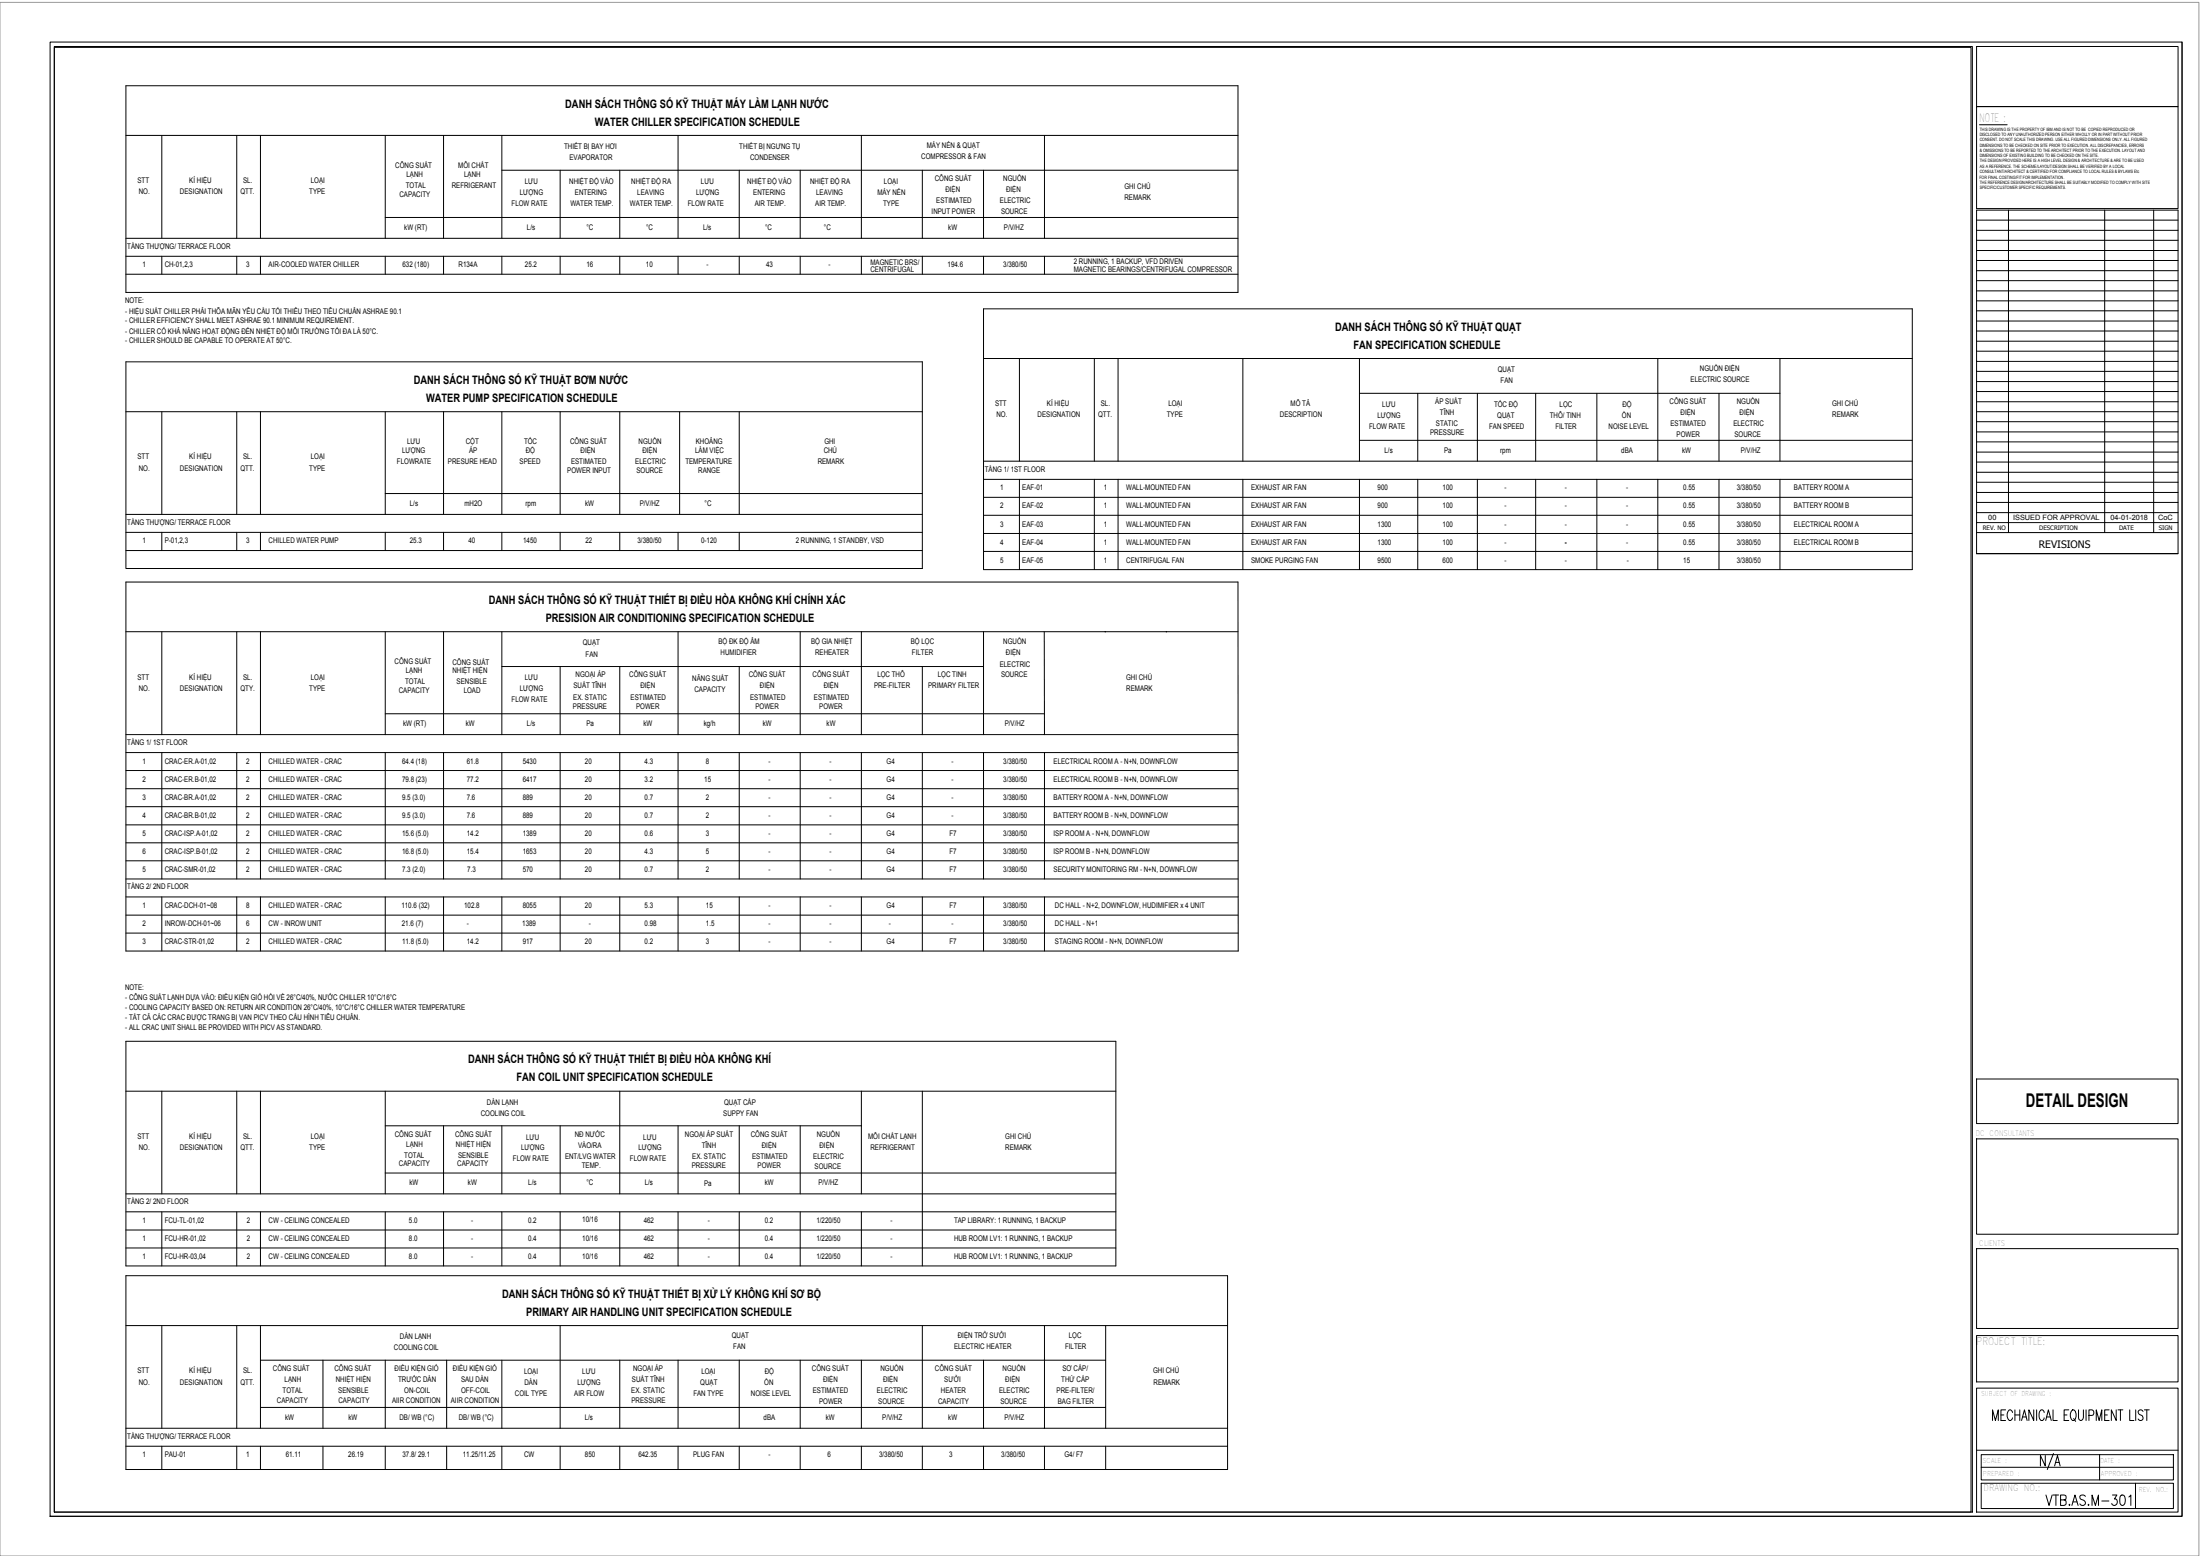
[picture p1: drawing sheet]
<svg xmlns="http://www.w3.org/2000/svg" width="420mm" height="297mm" viewBox="0 0 420 297" stroke-linecap="round" stroke-linejoin="round" font-family="sans-serif">
<!-- layer: MEP-M-Other -->
<g fill="none" stroke="#000" stroke-width=".19">
<path d="M24 16.4h212.4v39.4h-212.4zM24 25.9h212.4M30.9 25.9v19.6M45.2 25.9v19.6M49.7 25.9v19.6M73.6 25.9v19.6M84.7 25.9v19.6M95.8 25.9v19.6M95.8 32.5h140.6M107 32.5v13M118.4 32.5v13M129.5 25.9v19.6"/>
<path d="M141.2 32.5v13M152.8 32.5v13M164.5 25.9v19.6M176.1 32.5v13M187.8 32.5v13M199.5 25.9v19.6M24 45.5h212.4M24 48.9h212.4M24 52.4h212.4M30.9 48.9v3.5M45.2 48.9v3.5M49.7 48.9v3.5"/>
<path d="M73.6 48.9v3.5M73.6 41.5h162.8M84.7 48.9v3.5M95.8 48.9v3.5M107 48.9v3.5M118.4 48.9v3.5M129.5 48.9v3.5M141.2 48.9v3.5M152.8 48.9v3.5M164.5 48.9v3.5M176.1 48.9v3.5M187.8 48.9v3.5"/>
<path d="M187.8 59h177.4v49.7h-177.4zM199.5 48.9v3.5M24 69.1h152.1v39.4h-152.1zM24 78.6h152.1M30.9 78.6v19.6M45.2 78.6v19.6M49.7 78.6v19.6M73.6 78.6v19.6M84.7 78.6v19.6M95.8 78.6v19.6M107 78.6v19.6M118.4 78.6v19.6"/>
<path d="M129.8 78.6v19.6M141.2 78.6v19.6M187.8 68.4h177.4M194.7 68.4v19.6M209 68.4v19.6M213.5 68.4v19.6M237.4 68.4v19.6M259.6 75.1h80.3M259.6 68.4v19.6M270.8 75.1v12.9M282.2 75.1v12.9M293.3 75.1v12.9"/>
<path d="M305 75.1v12.9M316.6 68.4v19.6M328.3 75.1v12.9M339.9 68.4v19.6M24 98.2h152.1M73.6 94.2h102.5M187.8 88h177.4M187.8 91.5h177.4M187.8 94.9h177.4M187.8 98.4h177.4M194.7 91.5v17.2M209 91.5v17.2"/>
<path d="M213.5 91.5v17.2M237.4 91.5v17.2M259.6 84.1h105.6M259.6 91.5v17.2M270.8 91.5v17.2M282.2 91.5v17.2M293.3 91.5v17.2M305 91.5v17.2M316.6 91.5v17.2M328.3 91.5v17.2M339.9 91.5v17.2M24 111.1h212.4l.1 70.5h-212.5z"/>
<path d="M24 101.6h152.1M24 105.1h152.1M30.9 101.6v3.5M45.2 101.6v3.5M49.7 101.6v3.5M73.6 101.6v3.5M84.7 101.6v3.5M95.8 101.6v3.5M107 101.6v3.5M118.4 101.6v3.5M129.5 101.6v3.5M141.2 101.6v3.5"/>
<path d="M187.8 101.8h177.4M187.8 105.3h177.4M24 120.6h212.4M30.9 120.6v19.6M45.2 120.6v19.6M49.7 120.6v19.6M73.6 136.3h125.9M73.6 120.6v19.6M84.7 120.6v19.6M95.8 127.2h92M95.8 120.6v19.6M107 127.2v13"/>
<path d="M118.4 127.2v13M129.5 120.6v19.6M141.2 127.2v13M152.8 120.6v19.6M164.5 120.6v19.6M176.1 127.2v13M187.8 120.6v19.6M199.4 120.6l.1 19.6M24 140.2h212.4M24 143.7h212.4M24 147.1h212.4M24 150.6h212.4"/>
<path d="M24 154h212.4M24 157.5h212.4M30.9 143.7v24.1M45.2 143.7v24.1M49.7 143.7v24.1M73.6 143.7v24.1M84.7 143.7v24.1M95.8 143.7v24.1M107 143.7v24.1M118.4 143.7v24.1M129.5 143.7v24.1M141.2 143.7v24.1"/>
<path d="M152.8 143.7v24.1M164.5 143.7v24.1M176.1 143.7v24.1M187.8 143.7v24.1M199.5 143.7v24.1M24 164.3h212.4M24 160.9h212.4M24 167.8h212.4M24 171.2h212.4M24 178.1h212.5M24 174.7h212.4M30.9 171.2v10.4"/>
<path d="M45.2 171.2v10.4M49.7 171.2v10.4M73.6 171.2v10.4M84.7 171.2v10.4M95.8 171.2v10.4M107 171.2v10.4M118.4 171.2v10.4M129.5 171.2v10.4M141.2 171.2v10.4M152.8 171.2v10.4M164.5 171.2v10.4M176.1 171.2v10.4"/>
<path d="M187.8 171.2v10.4M199.5 171.2v10.4M24 198.8h189.1v42.9h-189.1zM24 208.3h189.1M30.9 208.3v19.6M45.2 208.3v19.6M49.7 208.3v19.6M73.6 208.3v19.6M73.6 214.9h90.9M84.7 214.9v13M95.8 214.9v13M107 214.9v13"/>
<path d="M118.4 208.3v19.6M129.5 214.9v13M141.2 214.9v13M152.8 214.9v13M164.5 208.3v19.6M176.1 208.3v33.4M24 227.9h189.1M24 231.3h189.1M24 234.8h189.1M24 238.2h189.1M30.9 231.3v10.4M45.2 231.3v10.4"/>
<path d="M49.7 231.3v10.4M73.6 231.3v10.4M73.6 223.9h139.5M84.7 231.3v10.4M95.8 231.3v10.4M107 231.3v10.4M118.4 231.3v10.4M129.5 231.3v10.4M141.2 231.3v10.4M152.8 231.3v10.4M164.5 231.3v10.4M24 243.5h210.4v37h-210.4z"/>
<path d="M24 253.1h210.4M30.9 253.1v19.6M45.2 253.1v19.6M49.7 253.1v19.6M49.7 259.7h161.5M61.7 259.7v13M73.6 259.7v13M85.3 259.7v13M95.8 259.7v13M107 253.1v19.6M118.4 259.7v13M129.5 259.7v13"/>
<path d="M141.2 259.7v13M152.8 259.7v13M164.5 259.7v13M176.1 253.1v19.6M187.8 259.7v13M199.5 253.1v19.6M211.2 253.1v19.6M24 272.7h210.4M24 276.1h210.4M30.9 276.1v4.4M45.2 276.1v4.4M49.7 276.1v4.4"/>
<path d="M49.7 268.7h161.5M61.7 276.1v4.4M73.6 276.1v4.4M85.3 276.1v4.4M95.8 276.1v4.4M107 276.1v4.4M118.4 276.1v4.4M129.5 276.1v4.4M141.2 276.1v4.4M152.8 276.1v4.4M164.5 276.1v4.4M176.1 276.1v4.4"/>
<path d="M187.8 276.1v4.4M199.5 276.1v4.4M211.2 276.1v4.4"/>
</g>
<!-- layer: NSN_Text -->
<g fill="none" stroke="#000" stroke-width=".19">
<path d="M380.5 271.2v-2.1l.6 2.1 .5-2.1v2.1M382.1 270.1h.6M383 269.1h-.9v2.1h.9M384.3 269.6a.47 .47 0 0 0-.7-.3 1.38 1.38 0 0 0 .2 1.9 .58 .58 0 0 0 .5-.5M384.8 270.1h.9M384.8 269.1v2.1M385.7 269.1v2.1M386.1 271.2l.5-2.1 .5 2.1M386.3 270.5h.6M388.4 269.1v2.1l-.9-2.1v2.1M389 269.1v2.1M390.4 269.6a.51 .51 0 0 0-.6-.5 1.48 1.48 0 0 0 0 2.1 .51 .51 0 0 0 .6-.5"/>
<path d="M390.6 277.9v2l-.9-2v2M390.7 271.2l.5-2.1 .6 2.1M390.9 270.5h.6M392.1 269.1v2.1h.8M392.2 277.5l-1.2 3M392.4 279.9l.5-2 .5 2M392.6 279.2h.7M394.2 270.1h.6M395.1 269.1h-.9v2.1h.9M395.8 269.1a.7 .7 0 0 1 .7 .8l-.1 .8a.47 .47 0 0 1-.7 .3 1.38 1.38 0 0 1 .1-1.9zM396 270.8l.4 .5M397 269.1v1.5a.51 .51 0 0 0 .5 .6l.3-.3 .1-.3v-1.5"/>
<path d="M398.4 269.1v2.1M398.9 270.2h.6a.57 .57 0 0 0 .4-.5 .57 .57 0 0 0-.4-.6h-.6v2.1M400.3 271.2v-2.1l.6 2.1 .5-2.1v2.1M402 270.1h.5M402.8 269.1h-.8v2.1h.8M404.2 269.1v2.1l-1-2.1v2.1M404.5 269.1h.9M405 269.1v2.1M406.7 269.1v2.1h.8M407.9 269.1v2.1M409.3 269.4a.48 .48 0 0 0-.8-.2 .48 .48 0 0 0 .1 .8l.6 .3 .1 .6a.5 .5 0 0 1-.5 .3 .5 .5 0 0 1-.5-.3M409.5 269.1h1"/>
<path d="M410 269.1v2.1M390.7 285.4l.6 2 .6-2M392.1 285.4h1M392.6 285.4v2M393.5 286.3l1-.1v-.6l-.3-.2h-.7v2h.7l.3-.2v-.7l-.3-.2M395.1 287.3h.2l-.1 .1zM395.7 287.4l.6-2 .6 2M395.9 286.7h.8M398.3 285.7a.55 .55 0 0 0-.7-.3 .55 .55 0 0 0-.3 .6l.8 .5a.53 .53 0 0 1-.1 .9 .53 .53 0 0 1-.8-.3M398.8 287.3h.1v.1zM399.5 287.4v-2l.7 2 .6-2v2M401.4 286.5h1.4"/>
<path d="M403.4 285.4h.9l-.5 .8a.58 .58 0 0 1 .5 .8 .58 .58 0 0 1-1 0M405 285.5l.4-.1a1.28 1.28 0 0 1 0 2h-.1a.91 .91 0 0 1-.5-1.2zM406.6 285.8l.4-.4v2"/>
</g>
<!-- layer: 0 -->
<path d="M10.4 9h366v279.7h-366z" fill="none" stroke="#000" stroke-width=".19"/>
<!-- layer: Xref_KT|hach -->
<path d="M0 .5h419.9v296.5h-419.9z" fill="none" stroke="#999" stroke-width=".19"/>
<!-- layer: Xref_KT|A-TITLE -->
<path d="M416.7 8v281.5h-407.1M416 101.6v4.1h-38.5v-4" fill="none" stroke="#000" stroke-width=".19"/>
<!-- layer: Xref_KT|G-IMPT -->
<g fill="none" stroke="#000" stroke-width=".19">
<path d="M9.6 8h407.1v281.5h-407.1zM10.4 8.9h366.3v279.8h-366.3zM377.5 8.9h38.5v11.4h-38.5zM377.5 20.3h38.5v19.5h-38.5zM378 23.8h5.3M377.5 105.7h38.5M377.5 217.4h38.5v18.2h-38.5zM377.5 206h38.5v8.5h-38.5zM377.5 238.4h38.5v15.2h-38.5zM377.5 255h38.5v8.8h-38.5zM377.5 265h38.5v23.7h-38.5zM377.5 276.8h38.5"/>
<path d="M378.4 277.7h36.7v4.8h-36.7zM401 277.7v4.8M378.4 283.2h36.7v4.8h-36.7zM378.4 280.1h36.7M407.8 283.2v4.8"/>
</g>
<!-- layer: Xref_KT|A-DETL-LLIN -->
<g fill="none" stroke="#000" stroke-width=".19">
<path d="M377.5 40.1h38.5v61.6h-38.5zM377.5 42h38.5M377.5 44h38.5M377.5 45.9h38.5M377.5 47.8h38.5M377.5 49.7h38.5M377.5 51.7h38.5M377.5 53.6h38.5M377.5 55.5h38.5M377.5 57.4h38.5M377.5 59.3h38.5M383.6 40.1v61.6"/>
<path d="M402 40.1v61.6M411.3 40.1v61.6M377.5 61.3h38.5M377.5 63.2h38.5M377.5 65.1h38.5M377.5 67h38.5M377.5 69h38.5M377.5 70.9h38.5M377.5 72.8h38.5M377.5 74.7h38.5M377.5 76.7h38.5M377.5 78.6h38.5"/>
<path d="M377.5 99.8h38.5M377.5 80.5h38.5M377.5 82.5h38.5M377.5 84.4h38.5M377.5 86.3h38.5M377.5 88.2h38.5M377.5 90.2h38.5M377.5 92.1h38.5M377.5 94h38.5M377.5 95.9h38.5M377.5 97.9h38.5"/>
</g>
<text font-size="3.6" x="386.9" y="211.3">DETAIL DESIGN</text>
<g font-size="2.2">
<text x="107.9" y="20.6">DANH SÁCH THÔNG SỐ KỸ THUẬT MÁY LÀM LẠNH NƯỚC</text>
<text x="378" y="23.3">NOTE :</text>
<text x="113.6" y="24">WATER CHILLER SPECIFICATION SCHEDULE</text>
<text x="255" y="63.1">DANH SÁCH THÔNG SỐ KỸ THUẬT QUẠT</text>
<text x="258.5" y="66.6">FAN SPECIFICATION SCHEDULE</text>
<text x="79" y="73.3">DANH SÁCH THÔNG SỐ KỸ THUẬT BƠM NƯỚC</text>
<text x="81.4" y="76.7">WATER PUMP SPECIFICATION SCHEDULE</text>
<text x="93.3" y="115.3">DANH SÁCH THÔNG SỐ KỸ THUẬT THIẾT BỊ ĐIỀU HÒA KHÔNG KHÍ CHÍNH XÁC</text>
<text x="104.2" y="118.8">PRESISION AIR CONDITIONING SPECIFICATION SCHEDULE</text>
<text x="89.4" y="203">DANH SÁCH THÔNG SỐ KỸ THUẬT THIẾT BỊ ĐIỀU HÒA KHÔNG KHÍ</text>
<text x="98.6" y="206.4">FAN COIL UNIT SPECIFICATION SCHEDULE</text>
<text x="95.9" y="247.8">DANH SÁCH THÔNG SỐ KỸ THUẬT THIẾT BỊ XỬ LÝ KHÔNG KHÍ SƠ BỘ</text>
<text x="100.5" y="251.2">PRIMARY AIR HANDLING UNIT SPECIFICATION SCHEDULE</text>
</g>
<g font-size="2">
<text x="389.4" y="104.5">REVISIONS</text>
<text x="377.5" y="256.7">PROJECT TITLE:</text>
</g>
<text font-size="1.7" x="378.8" y="284.6">DRAWING NO.:</text>
<g font-size="1.5">
<text x="107.7" y="28.5">THIẾT BỊ BAY HƠI</text>
<text x="141.2" y="28.5">THIẾT BỊ NGƯNG TỤ</text>
<text x="177" y="28.3">MÁY NÉN &amp; QUẠT</text>
<text x="26.2" y="35">STT</text>
<text x="36.2" y="35">KÍ HIỆU</text>
<text x="46.4" y="35">SL.</text>
<text x="59.4" y="35">LOẠI</text>
<text x="75.5" y="32">CÔNG SUẤT</text>
<text x="77.5" y="35.9">TOTAL</text>
<text x="77.6" y="33.8">LẠNH</text>
<text x="86.3" y="35.9">REFRIGERANT</text>
<text x="87.5" y="32.1">MÔI CHẤT</text>
<text x="88.6" y="33.8">LẠNH</text>
<text x="100.2" y="35.1">LƯU</text>
<text x="108.7" y="35.2">NHIỆT ĐỘ VÀO</text>
<text x="108.8" y="30.6">EVAPORATOR</text>
<text x="120.6" y="35.2">NHIỆT ĐỘ RA</text>
<text x="133.9" y="35.1">LƯU</text>
<text x="142.7" y="35.2">NHIỆT ĐỘ VÀO</text>
<text x="143.3" y="30.6">CONDENSER</text>
<text x="154.7" y="35.2">NHIỆT ĐỘ RA</text>
<text x="168.8" y="35.2">LOẠI</text>
<text x="175.9" y="30.4">COMPRESSOR &amp; FAN</text>
<text x="178.5" y="34.6">CÔNG SUẤT</text>
<text x="191.6" y="34.6">NGUỒN</text>
<text x="26.5" y="37.1">NO.</text>
<text x="34.4" y="37.1">DESIGNATION</text>
<text x="45.9" y="37.1">QTT.</text>
<text x="59.1" y="37.1">TYPE</text>
<text x="76.3" y="37.6">CAPACITY</text>
<text x="97.7" y="39.3">FLOW RATE</text>
<text x="99.3" y="37.2">LƯỢNG</text>
<text x="108.9" y="39.4">WATER TEMP.</text>
<text x="109.8" y="37.3">ENTERING</text>
<text x="120.3" y="39.4">WATER TEMP.</text>
<text x="121.7" y="37.3">LEAVING</text>
<text x="131.4" y="39.3">FLOW RATE</text>
<text x="132.9" y="37.2">LƯỢNG</text>
<text x="143.8" y="37.3">ENTERING</text>
<text x="144.1" y="39.4">AIR TEMP.</text>
<text x="155.7" y="39.4">AIR TEMP.</text>
<text x="155.9" y="37.3">LEAVING</text>
<text x="167.6" y="37.3">MÁY NÉN</text>
<text x="168.7" y="39.4">TYPE</text>
<text x="177.9" y="40.8">INPUT POWER</text>
<text x="178.8" y="38.8">ESTIMATED</text>
<text x="180.6" y="36.7">ĐIỆN</text>
<text x="191" y="38.8">ELECTRIC</text>
<text x="191.2" y="40.8">SOURCE</text>
<text x="192.2" y="36.7">ĐIỆN</text>
<text x="214.8" y="36">GHI CHÚ</text>
<text x="214.8" y="38.1">REMARK</text>
<text x="24.3" y="47.5">TẦNG THƯỢNG/ TERRACE FLOOR</text>
<text x="77.2" y="43.9">kW (RT)</text>
<text x="100.6" y="43.9">L/s</text>
<text x="112" y="43.9">°C</text>
<text x="123.4" y="43.9">°C</text>
<text x="134.3" y="43.9">L/s</text>
<text x="146.1" y="43.9">°C</text>
<text x="157.4" y="43.9">°C</text>
<text x="181.1" y="43.9">kW</text>
<text x="191.7" y="43.9">P/V/HZ</text>
<text x="27.2" y="51">1</text>
<text x="31.5" y="51">CH-01,2,3</text>
<text x="47" y="51">3</text>
<text x="51.3" y="51">AIR-COOLED WATER CHILLER</text>
<text x="76.9" y="51">632 (180)</text>
<text x="87.6" y="51">R134A</text>
<text x="100.2" y="51">25.2</text>
<text x="112" y="51">16</text>
<text x="123.4" y="51">10</text>
<text x="134.9" y="51">-</text>
<text x="146.3" y="51">43</text>
<text x="158.2" y="51">-</text>
<text x="166.2" y="50.6">MAGNETIC BRS/</text>
<text x="166.2" y="51.9">CENTRIFUGAL</text>
<text x="181" y="51">194.6</text>
<text x="191.6" y="51">3/380/50</text>
<text x="205.1" y="50.3">2 RUNNING, 1 BACKUP, VFD DRIVEN</text>
<text x="205.1" y="51.9">MAGNETIC BEARINGS/CENTRIFUGAL COMPRESSOR</text>
<text x="23.9" y="57.9">NOTE:</text>
<text x="23.9" y="60">- HIỆU SUẤT CHILLER PHẢI THÕA MÃN YÊU CẦU TỐI THIỂU THEO TIÊU CHUẨN ASHRAE 90.1</text>
<text x="23.9" y="61.8">- CHILLER EFFICIENCY SHALL MEET ASHRAE 90.1 MINIMUM REQUIREMENT.</text>
<text x="23.9" y="63.8">- CHILLER CÓ KHẢ NĂNG HOẠT ĐỘNG ĐẾN NHIỆT ĐỘ MÔI TRƯỜNG TỐI ĐA LÀ 50°C.</text>
<text x="23.9" y="65.6">- CHILLER SHOULD BE CAPABLE TO OPERATE AT 50°C.</text>
<text x="286" y="71">QUẠT</text>
<text x="324.7" y="70.8">NGUỒN ĐIỆN</text>
<text x="190" y="77.6">STT</text>
<text x="199.9" y="77.6">KÍ HIỆU</text>
<text x="210.2" y="77.6">SL.</text>
<text x="223.1" y="77.6">LOẠI</text>
<text x="246.5" y="77.6">MÔ TẢ</text>
<text x="264" y="77.7">LƯU</text>
<text x="274.1" y="77.2">ÁP SUẤT</text>
<text x="285.3" y="77.7">TỐC ĐỘ</text>
<text x="286.6" y="73.1">FAN</text>
<text x="297.9" y="77.7">LỌC</text>
<text x="309.8" y="77.7">ĐỘ</text>
<text x="318.9" y="77.2">CÔNG SUẤT</text>
<text x="322.9" y="72.9">ELECTRIC SOURCE</text>
<text x="331.7" y="77.2">NGUỒN</text>
<text x="349.9" y="77.6">GHI CHÚ</text>
<text x="190.3" y="79.7">NO.</text>
<text x="198.2" y="79.7">DESIGNATION</text>
<text x="209.7" y="79.7">QTT.</text>
<text x="222.8" y="79.7">TYPE</text>
<text x="244.4" y="79.7">DESCRIPTION</text>
<text x="261.5" y="81.9">FLOW RATE</text>
<text x="263.1" y="79.7">LƯỢNG</text>
<text x="273.1" y="83.1">PRESSURE</text>
<text x="274.2" y="81.4">STATIC</text>
<text x="275" y="79.3">TĨNH</text>
<text x="284.4" y="81.9">FAN SPEED</text>
<text x="286" y="79.7">QUẠT</text>
<text x="296" y="79.7">THÔ/ TINH</text>
<text x="297.1" y="81.9">FILTER</text>
<text x="307.2" y="81.9">NOISE LEVEL</text>
<text x="309.8" y="79.7">ỒN</text>
<text x="319" y="81.4">ESTIMATED</text>
<text x="320.2" y="83.4">POWER</text>
<text x="321" y="79.3">ĐIỆN</text>
<text x="331" y="81.4">ELECTRIC</text>
<text x="331.3" y="83.4">SOURCE</text>
<text x="332.2" y="79.3">ĐIỆN</text>
<text x="349.9" y="79.7">REMARK</text>
<text x="26.2" y="87.7">STT</text>
<text x="26.5" y="89.9">NO.</text>
<text x="34.4" y="89.9">DESIGNATION</text>
<text x="36.2" y="87.7">KÍ HIỆU</text>
<text x="45.9" y="89.9">QTT.</text>
<text x="46.4" y="87.7">SL.</text>
<text x="59.1" y="89.9">TYPE</text>
<text x="59.4" y="87.7">LOẠI</text>
<text x="75.8" y="88.6">FLOWRATE</text>
<text x="76.8" y="86.5">LƯỢNG</text>
<text x="77.8" y="84.7">LƯU</text>
<text x="85.6" y="88.6">PRESURE HEAD</text>
<text x="88.9" y="84.8">CỘT</text>
<text x="89.6" y="86.5">ÁP</text>
<text x="99.2" y="88.6">SPEED</text>
<text x="100.1" y="84.8">TỐC</text>
<text x="100.4" y="86.5">ĐỘ</text>
<text x="108.9" y="84.8">CÔNG SUẤT</text>
<text x="109.1" y="88.6">ESTIMATED</text>
<text x="110.9" y="86.5">ĐIỆN</text>
<text x="121.3" y="88.6">ELECTRIC</text>
<text x="122" y="84.8">NGUỒN</text>
<text x="122.7" y="86.5">ĐIỆN</text>
<text x="130.9" y="88.6">TEMPERATURE</text>
<text x="132.8" y="86.5">LÀM VIỆC</text>
<text x="132.9" y="84.8">KHOẢNG</text>
<text x="156.2" y="88.6">REMARK</text>
<text x="157.3" y="86.5">CHÚ</text>
<text x="157.4" y="84.8">GHI</text>
<text x="264.4" y="86.5">L/s</text>
<text x="275.8" y="86.5">Pa</text>
<text x="286.5" y="86.5">rpm</text>
<text x="309.6" y="86.5">dBA</text>
<text x="321.3" y="86.5">kW</text>
<text x="332.4" y="86.5">P/V/HZ</text>
<text x="108.3" y="90.2">POWER INPUT</text>
<text x="121.5" y="90.2">SOURCE</text>
<text x="133.3" y="90.2">RANGE</text>
<text x="188.1" y="90.1">TẦNG 1/ 1ST FLOOR</text>
<text x="191" y="93.6">1</text>
<text x="195.2" y="93.6">EAF-01</text>
<text x="210.8" y="93.6">1</text>
<text x="215.1" y="93.6">WALL-MOUNTED FAN</text>
<text x="238.9" y="93.6">EXHAUST AIR FAN</text>
<text x="263.1" y="93.6">900</text>
<text x="275.5" y="93.6">100</text>
<text x="287.4" y="93.6">-</text>
<text x="298.9" y="93.6">-</text>
<text x="310.6" y="93.6">-</text>
<text x="321.5" y="93.6">0.55</text>
<text x="331.7" y="93.6">3/380/50</text>
<text x="342.6" y="93.6">BATTERY ROOM A</text>
<text x="24.3" y="100.2">TẦNG THƯỢNG/ TERRACE FLOOR</text>
<text x="78.3" y="96.6">L/s</text>
<text x="88.7" y="96.6">mH2O</text>
<text x="100.4" y="96.6">rpm</text>
<text x="111.8" y="96.6">kW</text>
<text x="122.2" y="96.6">P/V/HZ</text>
<text x="134.6" y="96.6">°C</text>
<text x="191" y="97.1">2</text>
<text x="191" y="100.5">3</text>
<text x="195.2" y="97.1">EAF-02</text>
<text x="195.2" y="100.5">EAF-03</text>
<text x="210.8" y="97.1">1</text>
<text x="210.8" y="100.5">1</text>
<text x="215.1" y="97.1">WALL-MOUNTED FAN</text>
<text x="215.1" y="100.5">WALL-MOUNTED FAN</text>
<text x="238.9" y="97.1">EXHAUST AIR FAN</text>
<text x="238.9" y="100.5">EXHAUST AIR FAN</text>
<text x="263.1" y="100.5">1300</text>
<text x="263.1" y="97.1">900</text>
<text x="275.5" y="97.1">100</text>
<text x="275.5" y="100.5">100</text>
<text x="287.4" y="97.1">-</text>
<text x="287.4" y="100.5">-</text>
<text x="298.9" y="97.1">-</text>
<text x="298.9" y="100.5">-</text>
<text x="310.6" y="97.1">-</text>
<text x="310.6" y="100.5">-</text>
<text x="321.5" y="97.1">0.55</text>
<text x="321.5" y="100.5">0.55</text>
<text x="331.7" y="97.1">3/380/50</text>
<text x="331.7" y="100.5">3/380/50</text>
<text x="342.6" y="97.1">BATTERY ROOM B</text>
<text x="342.6" y="100.5">ELECTRICAL ROOM A</text>
<text x="27.2" y="103.7">1</text>
<text x="31.5" y="103.7">P-01,2,3</text>
<text x="47" y="103.7">3</text>
<text x="51.3" y="103.7">CHILLED WATER PUMP</text>
<text x="78.3" y="103.7">25.3</text>
<text x="89.5" y="103.7">40</text>
<text x="99.9" y="103.7">1450</text>
<text x="111.8" y="103.7">22</text>
<text x="121.8" y="103.7">3/380/50</text>
<text x="133.9" y="103.7">0-120</text>
<text x="152" y="103.7">2 RUNNING, 1 STANDBY, VSD</text>
<text x="191" y="107.4">5</text>
<text x="191" y="104">4</text>
<text x="195.2" y="107.4">EAF-05</text>
<text x="195.2" y="104">EAF-04</text>
<text x="210.8" y="107.4">1</text>
<text x="210.8" y="104">1</text>
<text x="215.1" y="107.4">CENTRIFUGAL FAN</text>
<text x="215.1" y="104">WALL-MOUNTED FAN</text>
<text x="238.9" y="107.4">SMOKE PURGING FAN</text>
<text x="238.9" y="104">EXHAUST AIR FAN</text>
<text x="263.1" y="107.4">9500</text>
<text x="263.1" y="104">1300</text>
<text x="275.5" y="107.4">600</text>
<text x="275.5" y="104">100</text>
<text x="287.4" y="107.4">-</text>
<text x="287.4" y="104">-</text>
<text x="298.9" y="104">-</text>
<text x="298.9" y="107.4">-</text>
<text x="310.6" y="104">-</text>
<text x="310.7" y="107.4">-</text>
<text x="321.5" y="107.4">15</text>
<text x="321.5" y="104">0.55</text>
<text x="331.7" y="107.4">3/380/50</text>
<text x="331.7" y="104">3/380/50</text>
<text x="342.6" y="104">ELECTRICAL ROOM B</text>
<text x="111.3" y="123.2">QUẠT</text>
<text x="111.8" y="125.3">FAN</text>
<text x="137.2" y="123">BỘ ĐK ĐỘ ẨM</text>
<text x="137.6" y="125.1">HUMIDIFIER</text>
<text x="154.9" y="123">BỘ GIA NHIỆT</text>
<text x="155.7" y="125.1">REHEATER</text>
<text x="173.9" y="123">BỘ LỌC</text>
<text x="174.2" y="125.1">FILTER</text>
<text x="191.6" y="123">NGUỒN</text>
<text x="192.1" y="125.1">ĐIỆN</text>
<text x="26.2" y="129.7">STT</text>
<text x="26.5" y="131.9">NO.</text>
<text x="34.4" y="131.9">DESIGNATION</text>
<text x="36.2" y="129.7">KÍ HIỆU</text>
<text x="45.9" y="131.9">QTY.</text>
<text x="46.4" y="129.7">SL.</text>
<text x="59.1" y="131.9">TYPE</text>
<text x="59.4" y="129.7">LOẠI</text>
<text x="75.4" y="126.8">CÔNG SUẤT</text>
<text x="77.4" y="130.7">TOTAL</text>
<text x="77.5" y="128.6">LẠNH</text>
<text x="86.4" y="128.6">NHIỆT HIỆN</text>
<text x="86.4" y="126.9">CÔNG SUẤT</text>
<text x="87.2" y="130.7">SENSIBLE</text>
<text x="99.3" y="131.9">LƯỢNG</text>
<text x="100.2" y="129.9">LƯU</text>
<text x="109.5" y="131.4">SUẤT TĨNH</text>
<text x="109.9" y="129.3">NGOẠI ÁP</text>
<text x="120.2" y="129.3">CÔNG SUẤT</text>
<text x="122.3" y="131.4">ĐIỆN</text>
<text x="132.2" y="129.9">NĂNG SUẤT</text>
<text x="143" y="129.3">CÔNG SUẤT</text>
<text x="145.1" y="131.4">ĐIỆN</text>
<text x="155.2" y="129.3">CÔNG SUẤT</text>
<text x="157.3" y="131.4">ĐIỆN</text>
<text x="166.9" y="131.4">PRE-FILTER</text>
<text x="167.6" y="129.3">LỌC THÔ</text>
<text x="177.2" y="131.4">PRIMARY FILTER</text>
<text x="179.1" y="129.3">LỌC TINH</text>
<text x="190.9" y="127.3">ELECTRIC</text>
<text x="191.2" y="129.3">SOURCE</text>
<text x="215.1" y="129.7">GHI CHÚ</text>
<text x="215.1" y="131.9">REMARK</text>
<text x="76.2" y="132.3">CAPACITY</text>
<text x="88.6" y="132.3">LOAD</text>
<text x="97.7" y="134">FLOW RATE</text>
<text x="109.4" y="135.3">PRESSURE</text>
<text x="109.5" y="133.5">EX. STATIC</text>
<text x="120.4" y="133.5">ESTIMATED</text>
<text x="121.5" y="135.3">POWER</text>
<text x="132.6" y="132">CAPACITY</text>
<text x="143.3" y="133.5">ESTIMATED</text>
<text x="144.3" y="135.3">POWER</text>
<text x="155.4" y="133.5">ESTIMATED</text>
<text x="156.5" y="135.3">POWER</text>
<text x="24.3" y="142.2">TẦNG 1/ 1ST FLOOR</text>
<text x="77" y="138.6">kW (RT)</text>
<text x="88.9" y="138.6">kW</text>
<text x="100.6" y="138.6">L/s</text>
<text x="112" y="138.6">Pa</text>
<text x="122.9" y="138.6">kW</text>
<text x="134.4" y="138.6">kg/h</text>
<text x="145.7" y="138.6">kW</text>
<text x="157.9" y="138.6">kW</text>
<text x="191.9" y="138.6">P/V/HZ</text>
<text x="27.2" y="145.8">1</text>
<text x="27.2" y="149.3">2</text>
<text x="31.5" y="149.3">CRAC-ER.B-01,02</text>
<text x="31.5" y="145.8">CRAC-ER.A-01,02</text>
<text x="47" y="149.3">2</text>
<text x="47" y="145.8">2</text>
<text x="51.3" y="149.3">CHILLED WATER - CRAC</text>
<text x="51.3" y="145.8">CHILLED WATER - CRAC</text>
<text x="76.8" y="145.8">64.4 (18)</text>
<text x="76.8" y="149.3">79.8 (23)</text>
<text x="89.2" y="145.8">61.8</text>
<text x="89.2" y="149.3">77.2</text>
<text x="99.8" y="145.8">5430</text>
<text x="99.8" y="149.3">6417</text>
<text x="111.7" y="145.8">20</text>
<text x="111.7" y="149.3">20</text>
<text x="123.1" y="145.8">4.3</text>
<text x="123.1" y="149.3">3.2</text>
<text x="134.5" y="149.3">15</text>
<text x="134.8" y="145.8">8</text>
<text x="146.8" y="145.8">-</text>
<text x="146.8" y="149.3">-</text>
<text x="158.4" y="145.8">-</text>
<text x="158.4" y="149.3">-</text>
<text x="169.3" y="145.8">G4</text>
<text x="169.3" y="149.3">G4</text>
<text x="181.7" y="145.8">-</text>
<text x="181.7" y="149.3">-</text>
<text x="191.6" y="145.8">3/380/50</text>
<text x="191.6" y="149.3">3/380/50</text>
<text x="201.2" y="145.8">ELECTRICAL ROOM A - N+N, DOWNFLOW</text>
<text x="201.2" y="149.3">ELECTRICAL ROOM B - N+N, DOWNFLOW</text>
<text x="27.2" y="152.7">3</text>
<text x="31.5" y="152.7">CRAC-BR.A-01,02</text>
<text x="47" y="152.7">2</text>
<text x="51.3" y="152.7">CHILLED WATER - CRAC</text>
<text x="76.8" y="152.7">9.5 (3.0)</text>
<text x="89.2" y="152.7">7.6</text>
<text x="99.8" y="152.7">889</text>
<text x="111.7" y="152.7">20</text>
<text x="123.1" y="152.7">0.7</text>
<text x="134.8" y="152.7">2</text>
<text x="146.8" y="152.7">-</text>
<text x="158.4" y="152.7">-</text>
<text x="169.3" y="152.7">G4</text>
<text x="181.7" y="152.7">-</text>
<text x="191.6" y="152.7">3/380/50</text>
<text x="201.2" y="152.7">BATTERY ROOM A - N+N, DOWNFLOW</text>
<text x="27.2" y="156.1">4</text>
<text x="27.2" y="159.6">5</text>
<text x="31.5" y="156.1">CRAC-BR.B-01,02</text>
<text x="31.5" y="159.6">CRAC-ISP.A-01,02</text>
<text x="47" y="156.1">2</text>
<text x="47" y="159.6">2</text>
<text x="51.3" y="156.1">CHILLED WATER - CRAC</text>
<text x="51.3" y="159.6">CHILLED WATER - CRAC</text>
<text x="76.8" y="159.6">15.6 (5.0)</text>
<text x="76.8" y="156.1">9.5 (3.0)</text>
<text x="89.2" y="159.6">14.2</text>
<text x="89.2" y="156.1">7.6</text>
<text x="99.8" y="159.6">1389</text>
<text x="99.8" y="156.1">889</text>
<text x="111.7" y="156.1">20</text>
<text x="111.7" y="159.6">20</text>
<text x="123.1" y="159.6">0.6</text>
<text x="123.1" y="156.1">0.7</text>
<text x="134.8" y="159.6">3</text>
<text x="134.8" y="156.1">2</text>
<text x="146.8" y="159.6">-</text>
<text x="146.8" y="156.1">-</text>
<text x="158.4" y="159.6">-</text>
<text x="158.4" y="156.1">-</text>
<text x="169.3" y="159.6">G4</text>
<text x="169.3" y="156.1">G4</text>
<text x="181.3" y="159.6">F7</text>
<text x="181.7" y="156.1">-</text>
<text x="191.6" y="159.6">3/380/50</text>
<text x="191.6" y="156.1">3/380/50</text>
<text x="201.2" y="156.1">BATTERY ROOM B - N+N, DOWNFLOW</text>
<text x="201.2" y="159.6">ISP ROOM A - N+N, DOWNFLOW</text>
<text x="27.2" y="163">6</text>
<text x="27.2" y="166.5">5</text>
<text x="31.5" y="163">CRAC-ISP.B-01,02</text>
<text x="31.5" y="166.5">CRAC-SMR-01,02</text>
<text x="47" y="163">2</text>
<text x="47" y="166.5">2</text>
<text x="51.3" y="163">CHILLED WATER - CRAC</text>
<text x="51.3" y="166.5">CHILLED WATER - CRAC</text>
<text x="76.8" y="163">16.8 (5.0)</text>
<text x="76.8" y="166.5">7.3 (2.0)</text>
<text x="89.2" y="163">15.4</text>
<text x="89.2" y="166.5">7.3</text>
<text x="99.8" y="163">1653</text>
<text x="99.8" y="166.5">570</text>
<text x="111.7" y="163">20</text>
<text x="111.7" y="166.4">20</text>
<text x="123.1" y="163">4.3</text>
<text x="123.1" y="166.5">0.7</text>
<text x="134.8" y="163">5</text>
<text x="134.8" y="166.5">2</text>
<text x="146.8" y="163">-</text>
<text x="146.8" y="166.5">-</text>
<text x="158.4" y="163">-</text>
<text x="158.4" y="166.5">-</text>
<text x="169.3" y="163">G4</text>
<text x="169.3" y="166.5">G4</text>
<text x="181.3" y="163">F7</text>
<text x="181.3" y="166.4">F7</text>
<text x="191.6" y="163">3/380/50</text>
<text x="191.6" y="166.5">3/380/50</text>
<text x="201.2" y="163">ISP ROOM B - N+N, DOWNFLOW</text>
<text x="201.2" y="166.5">SECURITY MONITORING RM - N+N, DOWNFLOW</text>
<text x="24.3" y="169.8">TẦNG 2/ 2ND FLOOR</text>
<text x="27.2" y="173.3">1</text>
<text x="31.5" y="173.3">CRAC-DCH-01~08</text>
<text x="47" y="173.3">8</text>
<text x="51.3" y="173.3">CHILLED WATER - CRAC</text>
<text x="76.7" y="173.3">110.6 (32)</text>
<text x="88.6" y="173.3">102.8</text>
<text x="99.8" y="173.3">8055</text>
<text x="111.7" y="173.3">20</text>
<text x="123.1" y="173.3">5.3</text>
<text x="134.8" y="173.3">15</text>
<text x="146.8" y="173.3">-</text>
<text x="158.4" y="173.3">-</text>
<text x="169.3" y="173.3">G4</text>
<text x="181.3" y="173.3">F7</text>
<text x="191.6" y="173.3">3/380/50</text>
<text x="201.5" y="173.3">DC HALL - N+2, DOWNFLOW, HUDIMIFIER x 4 UNIT</text>
<text x="27.2" y="176.8">2</text>
<text x="31.5" y="176.8">INROW-DCH-01~06</text>
<text x="47" y="176.8">6</text>
<text x="51.3" y="176.8">CW - INROW UNIT</text>
<text x="76.8" y="176.8">21.6 (7)</text>
<text x="89.2" y="176.8">-</text>
<text x="99.7" y="176.8">1389</text>
<text x="112.4" y="176.8">-</text>
<text x="123.1" y="176.8">0.98</text>
<text x="134.8" y="176.8">1.5</text>
<text x="146.8" y="176.8">-</text>
<text x="158.4" y="176.8">-</text>
<text x="169.8" y="176.8">-</text>
<text x="181.7" y="176.8">-</text>
<text x="191.6" y="176.8">3/380/50</text>
<text x="201.5" y="176.8">DC HALL - N+1</text>
<text x="27.2" y="180.2">3</text>
<text x="31.5" y="180.2">CRAC-STR-01,02</text>
<text x="47" y="180.2">2</text>
<text x="51.3" y="180.2">CHILLED WATER - CRAC</text>
<text x="76.8" y="180.2">11.8 (5.0)</text>
<text x="89.2" y="180.2">14.2</text>
<text x="99.8" y="180.2">917</text>
<text x="111.7" y="180.2">20</text>
<text x="123.1" y="180.2">0.2</text>
<text x="134.8" y="180.2">3</text>
<text x="146.8" y="180.2">-</text>
<text x="158.4" y="180.2">-</text>
<text x="169.3" y="180.2">G4</text>
<text x="181.3" y="180.2">F7</text>
<text x="191.6" y="180.2">3/380/50</text>
<text x="201.5" y="180.2">STAGING ROOM - N+N, DOWNFLOW</text>
<text x="23.9" y="188.9">NOTE:</text>
<text x="23.9" y="191">- CÔNG SUẤT LẠNH DỰA VÀO: ĐIỀU KIỆN GIÓ HỒI VỀ 26°C/40%, NƯỚC CHILLER 10°C/16°C</text>
<text x="23.9" y="192.7">- COOLING CAPACITY BASED ON: RETURN AIR CONDITION 26°C/40%, 10°C/16°C CHILLER WATER TEMPERATURE</text>
<text x="23.9" y="194.8">- TẤT CẢ CÁC CRAC ĐƯỢC TRANG BỊ VAN PICV THEO CẤU HÌNH TIÊU CHUẨN.</text>
<text x="23.9" y="196.6">- ALL CRAC UNIT SHALL BE PROVIDED WITH PICV AS STANDARD.</text>
<text x="91.8" y="213">COOLING COIL</text>
<text x="93" y="210.9">DÀN LẠNH</text>
<text x="138.1" y="213">SUPPY FAN</text>
<text x="138.3" y="210.9">QUẠT CẤP</text>
<text x="26.2" y="217.4">STT</text>
<text x="26.5" y="219.6">NO.</text>
<text x="34.4" y="219.6">DESIGNATION</text>
<text x="36.2" y="217.4">KÍ HIỆU</text>
<text x="45.9" y="219.6">QTT.</text>
<text x="46.4" y="217.4">SL.</text>
<text x="59.1" y="219.6">TYPE</text>
<text x="59.4" y="217.4">LOẠI</text>
<text x="75.4" y="217.1">CÔNG SUẤT</text>
<text x="77.2" y="221">TOTAL</text>
<text x="77.6" y="218.9">LẠNH</text>
<text x="86.9" y="217.1">CÔNG SUẤT</text>
<text x="87.1" y="218.9">NHIỆT HIỆN</text>
<text x="87.5" y="221">SENSIBLE</text>
<text x="98" y="221.7">FLOW RATE</text>
<text x="99.5" y="219.6">LƯỢNG</text>
<text x="100.5" y="217.5">LƯU</text>
<text x="107.9" y="221.2">ENT/LVG WATER</text>
<text x="109.8" y="217">NĐ NƯỚC</text>
<text x="110.4" y="219.1">VÀO/RA</text>
<text x="120.3" y="221.7">FLOW RATE</text>
<text x="121.9" y="219.6">LƯỢNG</text>
<text x="122.9" y="217.5">LƯU</text>
<text x="130.8" y="217">NGOẠI ÁP SUẤT</text>
<text x="132.2" y="221.2">EX. STATIC</text>
<text x="134" y="219.1">TĨNH</text>
<text x="143.4" y="217">CÔNG SUẤT</text>
<text x="143.6" y="221.2">ESTIMATED</text>
<text x="145.5" y="219.1">ĐIỆN</text>
<text x="155.3" y="221.3">ELECTRIC</text>
<text x="156" y="217">NGUỒN</text>
<text x="156.5" y="219.1">ĐIỆN</text>
<text x="165.8" y="217.4">MÔI CHẤT LẠNH</text>
<text x="166.2" y="219.6">REFRIGERANT</text>
<text x="192" y="217.4">GHI CHÚ</text>
<text x="192" y="219.6">REMARK</text>
<text x="377.4" y="216.9">DC CONSULTANTS</text>
<text x="76.2" y="222.7">CAPACITY</text>
<text x="78.2" y="226.3">kW</text>
<text x="87.3" y="222.7">CAPACITY</text>
<text x="89.4" y="226.3">kW</text>
<text x="100.9" y="226.3">L/s</text>
<text x="111.1" y="223">TEMP.</text>
<text x="112" y="226.3">°C</text>
<text x="123.1" y="226.3">L/s</text>
<text x="132.1" y="223">PRESSURE</text>
<text x="134.5" y="226.3">Pa</text>
<text x="144.7" y="223">POWER</text>
<text x="146" y="226.3">kW</text>
<text x="155.6" y="223.3">SOURCE</text>
<text x="156.3" y="226.3">P/V/HZ</text>
<text x="24.3" y="229.9">TẦNG 2/ 2ND FLOOR</text>
<text x="27.2" y="233.5">1</text>
<text x="31.5" y="233.5">FCU-TL-01,02</text>
<text x="47.2" y="233.5">2</text>
<text x="51.3" y="233.5">CW - CEILING CONCEALED</text>
<text x="78.1" y="233.5">5.0</text>
<text x="90" y="233.5">-</text>
<text x="100.8" y="233.5">0.2</text>
<text x="111.2" y="233.4">10/16</text>
<text x="122.9" y="233.5">462</text>
<text x="135.2" y="233.5">-</text>
<text x="146" y="233.5">0.2</text>
<text x="155.9" y="233.5">1/220/50</text>
<text x="170.1" y="233.5">-</text>
<text x="182.2" y="233.5">TAP LIBRARY: 1 RUNNING, 1 BACKUP</text>
<text x="27.2" y="236.9">1</text>
<text x="31.5" y="236.9">FCU-HR-01,02</text>
<text x="47.2" y="236.9">2</text>
<text x="51.3" y="236.9">CW - CEILING CONCEALED</text>
<text x="78.1" y="236.9">8.0</text>
<text x="90" y="236.9">-</text>
<text x="100.8" y="236.9">0.4</text>
<text x="111.2" y="236.8">10/16</text>
<text x="122.9" y="236.9">462</text>
<text x="135.2" y="236.9">-</text>
<text x="146" y="236.9">0.4</text>
<text x="155.9" y="236.9">1/220/50</text>
<text x="170.1" y="236.9">-</text>
<text x="182.2" y="236.9">HUB ROOM LV1: 1 RUNNING, 1 BACKUP</text>
<text x="378" y="237.8">CLIENTS</text>
<text x="27.2" y="240.4">1</text>
<text x="31.5" y="240.4">FCU-HR-03,04</text>
<text x="47.2" y="240.4">2</text>
<text x="51.3" y="240.4">CW - CEILING CONCEALED</text>
<text x="78.1" y="240.4">8.0</text>
<text x="90" y="240.4">-</text>
<text x="100.8" y="240.4">0.4</text>
<text x="111.2" y="240.3">10/16</text>
<text x="122.9" y="240.4">462</text>
<text x="135.2" y="240.4">-</text>
<text x="146" y="240.4">0.4</text>
<text x="155.9" y="240.4">1/220/50</text>
<text x="170.1" y="240.4">-</text>
<text x="182.2" y="240.4">HUB ROOM LV1: 1 RUNNING, 1 BACKUP</text>
<text x="75.2" y="257.8">COOLING COIL</text>
<text x="76.4" y="255.6">DÀN LẠNH</text>
<text x="139.7" y="255.4">QUẠT</text>
<text x="140" y="257.5">FAN</text>
<text x="182.2" y="257.5">ELECTRIC HEATER</text>
<text x="182.9" y="255.4">ĐIỆN TRỞ SƯỞI</text>
<text x="203.4" y="257.5">FILTER</text>
<text x="204.1" y="255.4">LỌC</text>
<text x="26.2" y="262.2">STT</text>
<text x="36.2" y="262.2">KÍ HIỆU</text>
<text x="46.4" y="262.2">SL.</text>
<text x="52.1" y="261.7">CÔNG SUẤT</text>
<text x="54.4" y="263.8">LẠNH</text>
<text x="63.9" y="261.7">CÔNG SUẤT</text>
<text x="64.1" y="263.8">NHIỆT HIỆN</text>
<text x="75.4" y="261.7">ĐIỀU KIỆN GIÓ</text>
<text x="76" y="263.8">TRƯỚC DÀN</text>
<text x="86.5" y="261.7">ĐIỀU KIỆN GIÓ</text>
<text x="88.1" y="263.8">SAU DÀN</text>
<text x="100.1" y="262.3">LOẠI</text>
<text x="111.2" y="262.3">LƯU</text>
<text x="120.7" y="263.8">SUẤT TĨNH</text>
<text x="120.9" y="261.7">NGOẠI ÁP</text>
<text x="133.9" y="262.3">LOẠI</text>
<text x="146" y="262.3">ĐỘ</text>
<text x="155.1" y="261.7">CÔNG SUẤT</text>
<text x="157.2" y="263.8">ĐIỆN</text>
<text x="168.1" y="261.7">NGUỒN</text>
<text x="168.7" y="263.8">ĐIỆN</text>
<text x="178.6" y="261.7">CÔNG SUẤT</text>
<text x="180.3" y="263.8">SƯỞI</text>
<text x="191.5" y="261.7">NGUỒN</text>
<text x="192" y="263.8">ĐIỆN</text>
<text x="202.7" y="263.8">THỨ CẤP</text>
<text x="202.9" y="261.7">SƠ CẤP/</text>
<text x="220.2" y="262.2">GHI CHÚ</text>
<text x="26.5" y="264.3">NO.</text>
<text x="34.4" y="264.3">DESIGNATION</text>
<text x="45.9" y="264.3">QTT.</text>
<text x="52.9" y="267.7">CAPACITY</text>
<text x="54" y="266">TOTAL</text>
<text x="64.6" y="266">SENSIBLE</text>
<text x="64.6" y="267.7">CAPACITY</text>
<text x="74.9" y="267.7">AIIR CONDITION</text>
<text x="77.2" y="266">ON-COIL</text>
<text x="86.1" y="267.7">AIIR CONDITION</text>
<text x="88.1" y="266">OFF-COIL</text>
<text x="98.3" y="266.4">COIL TYPE</text>
<text x="100.2" y="264.3">DÀN</text>
<text x="109.7" y="266.4">AIR FLOW</text>
<text x="110.3" y="264.3">LƯỢNG</text>
<text x="120.6" y="266">EX. STATIC</text>
<text x="120.6" y="267.7">PRESSURE</text>
<text x="132.4" y="266.4">FAN TYPE</text>
<text x="133.7" y="264.3">QUẠT</text>
<text x="143.4" y="266.4">NOISE LEVEL</text>
<text x="146" y="264.3">ỒN</text>
<text x="155.2" y="266">ESTIMATED</text>
<text x="156.4" y="268">POWER</text>
<text x="167.5" y="266">ELECTRIC</text>
<text x="167.7" y="268">SOURCE</text>
<text x="179.2" y="268">CAPACITY</text>
<text x="179.7" y="266">HEATER</text>
<text x="190.8" y="266">ELECTRIC</text>
<text x="191.1" y="268">SOURCE</text>
<text x="201.8" y="266">PRE-FILTER/</text>
<text x="202" y="268">BAG FILTER</text>
<text x="220.3" y="264.3">REMARK</text>
<text x="24.3" y="274.6">TẦNG THƯỢNG/ TERRACE FLOOR</text>
<text x="54.4" y="271">kW</text>
<text x="66.5" y="271">kW</text>
<text x="76.3" y="271">DB/ WB (°C)</text>
<text x="87.6" y="271">DB/ WB (°C)</text>
<text x="111.7" y="271">L/s</text>
<text x="145.8" y="271">dBA</text>
<text x="157.7" y="271">kW</text>
<text x="168.5" y="271">P/V/HZ</text>
<text x="181.1" y="271">kW</text>
<text x="191.8" y="271">P/V/HZ</text>
<text x="27.2" y="278.2">1</text>
<text x="31.5" y="278.2">PAU-01</text>
<text x="47" y="278.2">1</text>
<text x="54.6" y="278.2">61.11</text>
<text x="66.5" y="278.2">26.19</text>
<text x="76.9" y="278.2">37.8/ 29.1</text>
<text x="88.4" y="278.2">11.25/11.25</text>
<text x="100.1" y="278.2">CW</text>
<text x="111.7" y="278.2">850</text>
<text x="121.9" y="278.2">642.35</text>
<text x="132.4" y="278.2">PLUG FAN</text>
<text x="146.8" y="278.2">-</text>
<text x="158" y="278.2">6</text>
<text x="167.9" y="278.2">3/380/50</text>
<text x="181.3" y="278.2">3</text>
<text x="191.2" y="278.2">3/380/50</text>
<text x="203.3" y="278.2">G4/ F7</text>
</g>
<g font-size="1.4">
<text x="379.7" y="99.3">00</text>
<text x="384.5" y="99.3">ISSUED FOR APPROVAL</text>
<text x="403.1" y="99.3">04-01-2018</text>
<text x="412.2" y="99.3">CoC</text>
</g>
<g font-size="1.3">
<text x="378.4" y="266.6">SUBJECT OF DRAWING :</text>
<text x="378.6" y="279.3">SCALE :</text>
<text x="378.7" y="281.7">PREPARED :</text>
<text x="401.1" y="279.3">DATE :</text>
<text x="401.2" y="281.7">APPROVED :</text>
<text x="408.5" y="284.8">REV. NO.:</text>
</g>
<g font-size="1.2">
<text x="378.7" y="101.2">REV. NO</text>
<text x="389.5" y="101.2">DESCRIPTION</text>
<text x="404.7" y="101.2">DATE</text>
<text x="412.3" y="101.2">SIGN</text>
</g>
<g font-size=".9">
<text x="378.1" y="24.9">THIS DRAWING IS THE PROPERTY OF IBM AND IS NOT TO BE COPIED REPRODUCED OR</text>
<text x="378.1" y="25.9">DISCLOSED TO ANY UNAUTHORIZED PERSON EITHER WHOLLY OR IN PART WITHOUT PRIOR</text>
<text x="378.1" y="27">CONSENT. DO NOT SCALE THIS DRAWING. USE ALL FIGURED DIMENSIONS ONLY. ALL FIGURED</text>
<text x="378.1" y="28">DIMENSIONS TO BE CHECKED ON SITE PRIOR TO EXECUTION. ALL DISCREPANCIES, ERRORS</text>
<text x="378.1" y="29">&amp; OMISSIONS TO BE REPORTED TO THE ARCHITECT PRIOR TO THE EXECUTION. LAYOUT AND</text>
<text x="378" y="34.1">FOR FINAL COSTING/FIT FOR IMPLEMENTATION.</text>
<text x="378.1" y="30">DIMENSIONS OF EXISTING BUILDING TO BE CHECKED ON THE SITE.</text>
<text x="378.1" y="31">THE DESIGN PROVIDED HERE IS A HIGH LEVEL DESIGN &amp; ARCHITECTURE &amp; ARE TO BE USED</text>
<text x="378.1" y="33.1">CONSULTANT/ARCHITECT &amp; CERTIFIED FOR COMPLIANCE TO LOCAL RULES &amp; BYLAWS Etc</text>
<text x="378.1" y="35.1">THE REFERENCE DESIGN/ARCHITECTURE SHALL BE SUITABLY MODIFIED TO COMPLY WITH SITE</text>
<text x="378.1" y="32.1">AS A REFERENCE. THE SCHEME/LAYOUT/DESIGN SHALL BE VERIFIED BY A LOCAL</text>
<text x="378.1" y="36.1">SPECIFIC/CUSTOMER SPECIFIC REQUIREMENTS.</text>
</g>
</svg>
